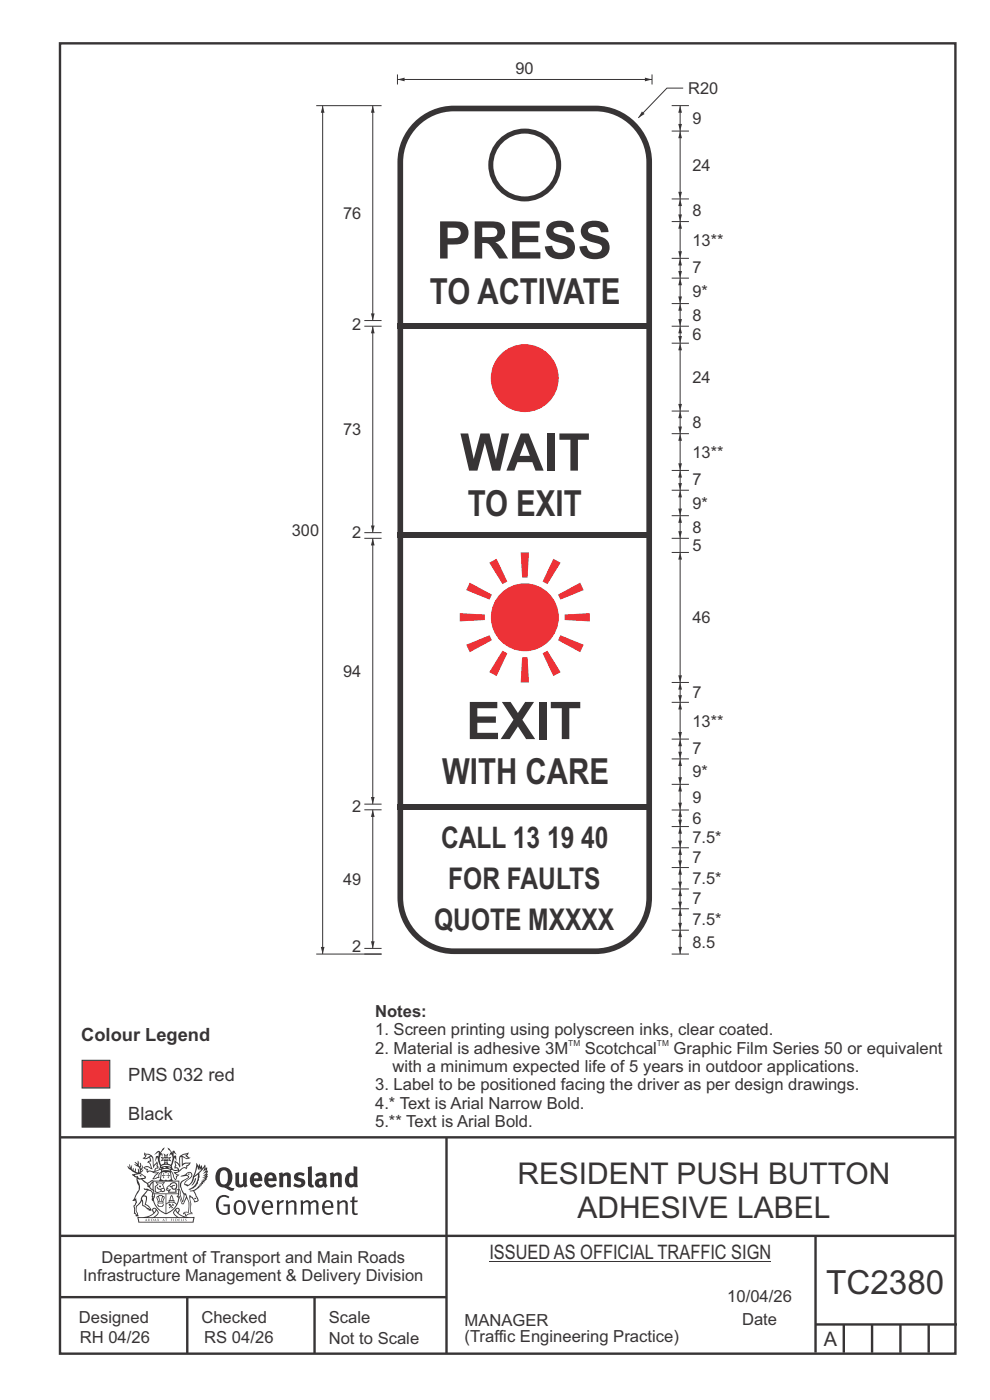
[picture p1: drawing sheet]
<svg xmlns="http://www.w3.org/2000/svg" width="210mm" height="297mm" viewBox="0 0 210 297" stroke-linecap="round" stroke-linejoin="round" font-family="sans-serif">
<path d="M84.3 16.9h54" fill="none" stroke="#373435" stroke-width=".21"/>
<g fill="#373435">
<path d="M84.3 16.9l1.5-.4v.8z"/>
<path d="M136.8 16.5l1.5 .4-1.5 .4z"/>
</g>
<path d="M84.3 15.8v2.1M138.3 15.8v2.1M68.4 22.4v180" fill="none" stroke="#373435" stroke-width=".21"/>
<g fill="#373435">
<path d="M68.4 22.4l.4 1.5h-.7z"/>
<path d="M68.1 200.9h.7l-.4 1.5z"/>
</g>
<path d="M79.1 171.8v29.4" fill="none" stroke="#373435" stroke-width=".21"/>
<g fill="#373435">
<path d="M79.1 171.8l.4 1.5h-.8z"/>
<path d="M78.7 199.7h.8l-.4 1.5z"/>
</g>
<path d="M79.1 114.2v56.4" fill="none" stroke="#373435" stroke-width=".21"/>
<g fill="#373435">
<path d="M79.1 114.2l.4 1.5h-.8z"/>
<path d="M78.7 169.1h.8l-.4 1.5z"/>
</g>
<path d="M79.1 69.2v43.8" fill="none" stroke="#373435" stroke-width=".21"/>
<g fill="#373435">
<path d="M79.1 69.2l.4 1.5h-.8z"/>
<path d="M78.7 111.5h.8l-.4 1.5z"/>
</g>
<path d="M79.1 22.4v45.6" fill="none" stroke="#373435" stroke-width=".21"/>
<g fill="#373435">
<path d="M79.1 22.4l.4 1.5h-.8z"/>
<path d="M78.7 66.5h.8l-.4 1.5z"/>
</g>
<path d="M67.1 22.4h13.8M77.3 69.2h3.6M77.3 68h3.6M77.3 114.2h3.6M77.3 113h3.6M77.3 171.8h3.6M77.3 170.6h3.6M144.3 197.3v5.1M67.1 202.4h13.8M77.3 201.2h3.6" fill="none" stroke="#373435" stroke-width=".21"/>
<g fill="#373435">
<path d="M144.3 197.3l.4 1.5h-.8z"/>
<path d="M143.9 200.9h.8l-.4 1.5z"/>
</g>
<path d="M144.3 72.8v14.4" fill="none" stroke="#373435" stroke-width=".21"/>
<g fill="#373435">
<path d="M144.3 72.8l.4 1.5h-.8z"/>
<path d="M143.9 85.7h.8l-.4 1.5z"/>
</g>
<path d="M144.3 166.4v5.4" fill="none" stroke="#373435" stroke-width=".21"/>
<g fill="#373435">
<path d="M144.3 166.4l.4 1.5h-.8z"/>
<path d="M143.9 170.3h.8l-.4 1.5z"/>
</g>
<path d="M144.9 18.7h-3.4l-6.1 6.3M142.5 72.8h3.6M142.5 197.4h3.6M142.5 202.4h3.6" fill="none" stroke="#373435" stroke-width=".21"/>
<g fill="#373435">
<path d="M136.2 23.6l.5 .6-1.3 .8z"/>
<path d="M89.1 26.4a10.7 10.7 0 0 1 7.2-2.8h30a10.8 10.8 0 0 1 10.8 10.8v156a10.8 10.8 0 0 1-10.8 10.8h-30a10.8 10.8 0 0 1-10.8-10.8v-156a10.8 10.8 0 0 1 3.6-8zM87.8 25.9a12 12 0 0 1 8.5-3.5h30a12 12 0 0 1 12 12v156a12 12 0 0 1-12 12h-30a12 12 0 0 1-12-12v-156a11.9 11.9 0 0 1 3.5-8.5z" fill-rule="evenodd"/>
<path d="M84.3 68.6h54v1.2h-54z" fill-rule="evenodd"/>
<path d="M84.3 113h54v1.2h-54z" fill-rule="evenodd"/>
<path d="M84.3 170.6h54v1.2h-54z" fill-rule="evenodd"/>
</g>
<circle cx="111.3" cy="35" r="7.2" fill="none" stroke="#373435" stroke-width="1.1" stroke-linecap="butt"/>
<g fill="#ed3237">
<path d="M110.5 117.2h1.7l-.3 5.3h-1.2z" fill-rule="evenodd"/>
<path d="M110.7 139.5h1.2l.3 5.3h-1.7z" fill-rule="evenodd"/>
<path d="M97.5 130.1l5.4 .3v1.1l-5.4 .3z" fill-rule="evenodd"/>
<path d="M119.8 130.4l5.3-.3v1.7l-5.3-.3z" fill-rule="evenodd"/>
<path d="M99.6 123.6l4.7 2.6-.5 1-4.9-2z" fill-rule="evenodd"/>
<path d="M103.8 119.4l1.5-.8 2.3 4.8-1 .5z" fill-rule="evenodd"/>
<path d="M118.4 126.2l4.7-2.6 .7 1.6-4.9 2z" fill-rule="evenodd"/>
<path d="M117.4 118.6l1.5 .8-2.8 4.5-1-.5z" fill-rule="evenodd"/>
<path d="M98.9 136.8l4.9-2 .5 1-4.7 2.6z" fill-rule="evenodd"/>
<path d="M106.6 138.1l1 .5-2.3 4.8-1.5-.8z" fill-rule="evenodd"/>
<path d="M118.9 134.8l4.9 2-.7 1.6-4.7-2.6z" fill-rule="evenodd"/>
<path d="M115.1 138.6l1-.5 2.8 4.5-1.5 .8z" fill-rule="evenodd"/>
<circle cx="111.3" cy="80.2" r="7.2"/>
<circle cx="111.3" cy="131" r="7.2"/>
</g>
<path d="M144.3 192.8v4.5" fill="none" stroke="#373435" stroke-width=".21"/>
<g fill="#373435">
<path d="M144.3 192.8l.4 1.5h-.8z"/>
<path d="M143.9 195.8h.8l-.4 1.5z"/>
</g>
<path d="M142.5 192.8h3.6M144.3 188.6v4.2" fill="none" stroke="#373435" stroke-width=".21"/>
<g fill="#373435">
<path d="M144.3 188.6l.4 1.5h-.8z"/>
<path d="M143.9 191.3h.8l-.4 1.5z"/>
</g>
<path d="M144.3 171.8v3.6" fill="none" stroke="#373435" stroke-width=".21"/>
<g fill="#373435">
<path d="M144.3 171.8l.4 1.5h-.8z"/>
<path d="M143.9 173.9h.8l-.4 1.5z"/>
</g>
<path d="M142.5 171.9h3.6M142.5 188.6h3.6M144.3 184.1v4.5" fill="none" stroke="#373435" stroke-width=".21"/>
<g fill="#373435">
<path d="M144.3 184.1l.4 1.5h-.8z"/>
<path d="M143.9 187.1h.8l-.4 1.5z"/>
</g>
<path d="M144.3 179.9v4.2M142.5 184.1h3.6" fill="none" stroke="#373435" stroke-width=".21"/>
<g fill="#373435">
<path d="M144.3 179.9l.4 1.5h-.8z"/>
<path d="M143.9 182.6h.8l-.4 1.5z"/>
</g>
<path d="M142.5 179.9h3.6M144.3 175.4v4.5" fill="none" stroke="#373435" stroke-width=".21"/>
<g fill="#373435">
<path d="M144.3 175.4l.4 1.5h-.8z"/>
<path d="M143.9 178.4h.8l-.4 1.5z"/>
</g>
<path d="M142.5 175.4h3.6M142.5 166.4h3.6M144.3 161v5.4" fill="none" stroke="#373435" stroke-width=".21"/>
<g fill="#373435">
<path d="M144.3 161l.4 1.5h-.8z"/>
<path d="M143.9 164.9h.8l-.4 1.5z"/>
</g>
<path d="M144.3 156.8v4.2M142.5 161h3.6" fill="none" stroke="#373435" stroke-width=".21"/>
<g fill="#373435">
<path d="M144.3 156.8l.4 1.5h-.8z"/>
<path d="M143.9 159.5h.8l-.4 1.5z"/>
</g>
<path d="M142.5 156.8h3.6M144.3 149v7.8" fill="none" stroke="#373435" stroke-width=".21"/>
<g fill="#373435">
<path d="M144.3 149l.4 1.5h-.8z"/>
<path d="M143.9 155.3h.8l-.4 1.5z"/>
</g>
<path d="M142.5 149h3.6M144.3 144.8v4.2" fill="none" stroke="#373435" stroke-width=".21"/>
<g fill="#373435">
<path d="M144.3 144.8l.4 1.5h-.8z"/>
<path d="M143.9 147.5h.8l-.4 1.5z"/>
</g>
<path d="M144.3 117.2v27.6M142.5 144.8h3.6" fill="none" stroke="#373435" stroke-width=".21"/>
<g fill="#373435">
<path d="M144.3 117.2l.4 1.5h-.8z"/>
<path d="M143.9 143.3h.8l-.4 1.5z"/>
</g>
<path d="M142.5 117.2h3.6M142.5 109.4h3.6M144.3 104v5.4M144.3 114.2v3" fill="none" stroke="#373435" stroke-width=".21"/>
<g fill="#373435">
<path d="M144.3 104l.4 1.5h-.8z"/>
<path d="M143.9 107.9h.8l-.4 1.5z"/>
</g>
<path d="M144.3 99.8v4.2M142.5 104h3.6" fill="none" stroke="#373435" stroke-width=".21"/>
<g fill="#373435">
<path d="M144.3 99.8l.4 1.5h-.8z"/>
<path d="M143.9 102.5h.8l-.4 1.5z"/>
</g>
<path d="M142.5 99.8h3.6M144.3 92v7.8" fill="none" stroke="#373435" stroke-width=".21"/>
<g fill="#373435">
<path d="M144.3 92l.4 1.5h-.8z"/>
<path d="M143.9 98.3h.8l-.4 1.5z"/>
</g>
<path d="M144.3 69.2v3.6M142.5 92h3.6" fill="none" stroke="#373435" stroke-width=".21"/>
<g fill="#373435">
<path d="M144.3 69.2l.4 1.5h-.8z"/>
<path d="M143.9 71.3h.8l-.4 1.5z"/>
</g>
<path d="M144.3 87.2v4.8" fill="none" stroke="#373435" stroke-width=".21"/>
<g fill="#373435">
<path d="M144.3 87.2l.4 1.5h-.8z"/>
<path d="M143.9 90.5h.8l-.4 1.5z"/>
</g>
<path d="M142.5 87.2h3.6M144.3 109.4v4.8" fill="none" stroke="#373435" stroke-width=".21"/>
<g fill="#373435">
<path d="M144.3 109.4l.4 1.5h-.8z"/>
<path d="M143.9 112.7h.8l-.4 1.5z"/>
</g>
<path d="M144.3 27.8v14.4M142.5 114.2h3.6" fill="none" stroke="#373435" stroke-width=".21"/>
<g fill="#373435">
<path d="M144.3 27.8l.4 1.5h-.8z"/>
<path d="M143.9 40.7h.8l-.4 1.5z"/>
</g>
<path d="M142.5 27.8h3.6M144.3 59v5.4M142.5 64.4h3.6" fill="none" stroke="#373435" stroke-width=".21"/>
<g fill="#373435">
<path d="M144.3 59l.4 1.5h-.8z"/>
<path d="M143.9 62.9h.8l-.4 1.5z"/>
</g>
<path d="M142.5 59h3.6M144.3 54.8v4.2" fill="none" stroke="#373435" stroke-width=".21"/>
<g fill="#373435">
<path d="M144.3 54.8l.4 1.5h-.8z"/>
<path d="M143.9 57.5h.8l-.4 1.5z"/>
</g>
<path d="M142.5 54.8h3.6M144.3 47v7.8" fill="none" stroke="#373435" stroke-width=".21"/>
<g fill="#373435">
<path d="M144.3 47l.4 1.5h-.8z"/>
<path d="M143.9 53.3h.8l-.4 1.5z"/>
</g>
<path d="M144.3 22.4v5.4M142.5 47h3.6" fill="none" stroke="#373435" stroke-width=".21"/>
<g fill="#373435">
<path d="M144.3 22.4l.4 1.5h-.8z"/>
<path d="M143.9 26.3h.8l-.4 1.5z"/>
</g>
<path d="M144.3 42.2v4.8" fill="none" stroke="#373435" stroke-width=".21"/>
<g fill="#373435">
<path d="M144.3 42.2l.4 1.5h-.8z"/>
<path d="M143.9 45.5h.8l-.4 1.5z"/>
</g>
<path d="M142.5 42.2h3.6M144.3 64.4v4.8" fill="none" stroke="#373435" stroke-width=".21"/>
<g fill="#373435">
<path d="M144.3 64.4l.4 1.5h-.8z"/>
<path d="M143.9 67.7h.8l-.4 1.5z"/>
</g>
<path d="M142.5 22.4h3.6M142.5 69.2h3.6" fill="none" stroke="#373435" stroke-width=".21"/>
<g fill="none" stroke="#373435" stroke-width=".51">
<path d="M12.7 9.2h190v278h-190zM12.7 241.3h190M94.7 241.4v45.8M12.7 275.2h82M12.7 262.2h190.1M39.7 275.2v12M66.7 275.2v12M173 262.2v24.8M173 281h30M179 281v6M185 281v6M191 281v6"/>
<path d="M197 281v6"/>
</g>
<g fill="#373435">
<path d="M47 248.5a2.55 2.55 0 0 0 0 2.7l.3 .1a.81 .81 0 0 0 1-.9v-.6a1.04 1.04 0 0 0-1.1-1.5zM46.3 248.1a1.82 1.82 0 0 1 2.1-.2 1.82 1.82 0 0 1 .9 1.9 2.29 2.29 0 0 1-.8 1.9l.7 .3h.5l-.2 .6a2.87 2.87 0 0 1-2-.7 2.12 2.12 0 0 1-1.6-3.1z" fill-rule="evenodd"/>
<path d="M49.9 248.9l.8-.2v2a.46 .46 0 0 0 .3 .6 .46 .46 0 0 0 .6-.3v-2.1l.7-.2v2.4l.2 .5-.5 .4-.3-.3a1.02 1.02 0 0 1-1.2 .2 1.02 1.02 0 0 1-.6-1.1z" fill-rule="evenodd"/>
<path d="M54 249.5l-.1 .5h.9a.49 .49 0 0 0-.2-.6 .49 .49 0 0 0-.6 .1zM53.4 249.1a1.34 1.34 0 0 1 1.6-.2 1.34 1.34 0 0 1 .7 1.5v.2h-1.8a.77 .77 0 0 0 .5 .8 .77 .77 0 0 0 .9-.4l.3 .5a1.59 1.59 0 0 1-2 .2 1.59 1.59 0 0 1-.5-2z" fill-rule="evenodd"/>
<path d="M57.1 249.5l-.2 .5h1a.49 .49 0 0 0-.2-.6 .49 .49 0 0 0-.6 .1zM56.4 249.1a1.34 1.34 0 0 1 1.6-.2 1.34 1.34 0 0 1 .7 1.5v.2h-1.8a.77 .77 0 0 0 .5 .8 .77 .77 0 0 0 .9-.4l.4 .5a1.59 1.59 0 0 1-2.1 .2 1.59 1.59 0 0 1-.5-2z" fill-rule="evenodd"/>
<path d="M59.2 248.9l.7-.2 .1 .4a.95 .95 0 0 1 1-.3 .95 .95 0 0 1 .7 .8v2.3h-.8v-2.3a.46 .46 0 0 0-.8 .1v2.2h-.8z" fill-rule="evenodd"/>
<path d="M62.6 249.1a1.75 1.75 0 0 1 2-.1l-.2 .5-.6-.2a.43 .43 0 0 0-.6 .3l.4 .3a1.04 1.04 0 0 1 1.2 1.1 1.04 1.04 0 0 1-1.4 1l-1.2-.4 .3-.6 1 .4 .4-.4a.88 .88 0 0 0-1-.5l-.4-.2-.1-.4z" fill-rule="evenodd"/>
<path d="M65.3 247.6l.8-.2 .1 3.8 .3 .2 .1 .5a.88 .88 0 0 1-1-.1 .88 .88 0 0 1-.3-1z" fill-rule="evenodd"/>
<path d="M67.8 250.6a.43 .43 0 0 0-.1 .7 .43 .43 0 0 0 .7-.1v-.7zM66.8 249.2a1.7 1.7 0 0 1 2.4 .1v1.8l.3 .4-.4 .5-.5-.3a1.03 1.03 0 0 1-1.7-.2 1.03 1.03 0 0 1 .8-1.5h.7v-.4a.8 .8 0 0 0-1.2 .1z" fill-rule="evenodd"/>
<path d="M70 248.9l.7-.2 .1 .4a.95 .95 0 0 1 1-.3 .95 .95 0 0 1 .7 .8v2.3h-.8v-2.3a.46 .46 0 0 0-.8 .1v2.2h-.8z" fill-rule="evenodd"/>
<path d="M74.3 249.5a1.48 1.48 0 0 0 0 1.7h.5l.2-.1v-1.5l-.3-.2zM75 247.4l.8 .1 .1 4.4h-.7l-.1-.2a1.26 1.26 0 0 1-1.4 0 1.26 1.26 0 0 1-.5-1.3 1.29 1.29 0 0 1 .4-1.3 1.29 1.29 0 0 1 1.4-.2z" fill-rule="evenodd"/>
<path d="M46.4 253.9a1.72 1.72 0 0 1 2.3 0l-.3 .3a1.24 1.24 0 0 0-1.4-.2 1.24 1.24 0 0 0-.6 1.4 1.49 1.49 0 0 0 1.2 2l.7-.2v-1.3h-.8l-.1-.4h1.4v1.9a1.93 1.93 0 0 1-2.3 0 1.93 1.93 0 0 1-.7-2.2l.2-.7z" fill-rule="evenodd"/>
<path d="M50.4 255.1a1.65 1.65 0 0 0 .2 2.2 .99 .99 0 0 0 1-1.4 .78 .78 0 0 0-.4-.8 .78 .78 0 0 0-.8 0zM50 254.9a1.33 1.33 0 0 1 1.6-.1 1.33 1.33 0 0 1 .5 1.4 1.31 1.31 0 0 1-1.3 1.6 1.31 1.31 0 0 1-1.2-1.6v-.6z" fill-rule="evenodd"/>
<path d="M52.5 254.7l.5-.1 .8 2.6 .8-2.5h.5l-1.1 3h-.5z" fill-rule="evenodd"/>
<path d="M56.3 255.2l-.2 .7h1.3a.7 .7 0 0 0-.3-.8 .7 .7 0 0 0-.8 .1zM55.9 255a1.22 1.22 0 0 1 1.5-.2 1.22 1.22 0 0 1 .5 1.5h-1.8a.93 .93 0 0 0 .5 1 .93 .93 0 0 0 1.1-.2l.2 .3a1.43 1.43 0 0 1-1.8 .1 1.43 1.43 0 0 1-.6-1.7z" fill-rule="evenodd"/>
<path d="M58.7 254.7l.4-.1 .1 .5 .4-.4 .6-.1-.1 .6a.66 .66 0 0 0-.9 .6v1.9h-.4z" fill-rule="evenodd"/>
<path d="M60.6 254.8l.4-.2 .1 .5a.94 .94 0 0 1 1-.5 .94 .94 0 0 1 .8 .8v2.3h-.5l-.1-2.5a.81 .81 0 0 0-1.2 .3v2.2h-.4z" fill-rule="evenodd"/>
<path d="M63.7 254.7l.5-.1 .1 .5 .4-.3a.78 .78 0 0 1 1.2 .3 .9 .9 0 0 1 .9-.5 .9 .9 0 0 1 .8 .8v2.3h-.5l-.1-2.5a.67 .67 0 0 0-1.1 .3v2.2h-.5v-2.4l-.4-.2-.7 .4v2.2h-.5z" fill-rule="evenodd"/>
<path d="M69.1 255.2l-.2 .7h1.3a.7 .7 0 0 0-.3-.8 .7 .7 0 0 0-.8 .1zM68.7 255a1.22 1.22 0 0 1 1.5-.2 1.22 1.22 0 0 1 .5 1.5h-1.8a.93 .93 0 0 0 .4 1 .93 .93 0 0 0 1.2-.2l.2 .3a1.44 1.44 0 0 1-1.8 .1 1.44 1.44 0 0 1-.6-1.7z" fill-rule="evenodd"/>
<path d="M71.5 254.8l.4-.2 .1 .5a.94 .94 0 0 1 1-.5 .94 .94 0 0 1 .8 .8v2.3h-.5l-.1-2.5a.81 .81 0 0 0-1.2 .3v2.2h-.4z" fill-rule="evenodd"/>
<path d="M74.7 253.9l.5-.1v.9h.7l-.1 .4h-.6v2.1l.1 .2h.5l.1 .3a.75 .75 0 0 1-1.2-.6v-2h-.4v-.4h.4z" fill-rule="evenodd"/>
<path d="M30.8 244.9l1.1 .3-.9 .5h-.4l.6-.5zM31.8 245.5l.2-.1a2.44 2.44 0 0 1 .5 1.9l.1 .5 .6-1-.1 .6 .3 .3a.57 .57 0 0 0-.6 .8l-1-.2-.5 .2 .2-.5-.8-.3 .7-.1 .9 .5 .1-.1-.6-1.3-.2-.1 .5-.1zM30.7 244.4l-.1 .5 .2 .4-.6 .4a1.04 1.04 0 0 0 1.4-.1l.2 .6-.3 .1-.2 .4a.94 .94 0 0 1 .8 1.1l-.2-.1a1.16 1.16 0 0 0-1.5-.1l.3 .4 .4 .2 .1 .5 .2 .1 .1-.2a.94 .94 0 0 1 1.1 .3h.8l-1.2 1.2a1.13 1.13 0 0 0 1.2-.2l.4-.1v-.4l.4-.7a.83 .83 0 0 0-.6 1h-.3l-.7 .3 1.1-1.4-.5 .2-.5-.1 1.3-.5-.1-.2-.9 .4v-.3l.2-.2 .3 .1 .1-.3-.2-.4 .1-.6-.2-.3-.7 .9v-.7a1.42 1.42 0 0 0-1.6-1.8z" fill-rule="evenodd"/>
<path d="M38.5 245.3l.5-.3 .7-.1-.6 .3 .8 .5h-.3zM38.3 245.5h.2l.1 2a1.69 1.69 0 0 1 1.6-.7l-.8 .5 .1 .5a1.1 1.1 0 0 0-1.5 .6l-.1-.5-.2-.2h-.5l.3-.4-.3-.7a1.42 1.42 0 0 1 .9 1.1l.2-.1zM37.1 246.2l.1 1-.2 .3 .1 .5 .5-.1 .2 .2a.96 .96 0 0 1-1.2-.1l-.1 .1a1.06 1.06 0 0 0 1.3 .2v.1a.72 .72 0 0 1-.9 .2l.2 .5 .6 .2-.4 .2-.1 .7-.2-.4-.4-1.1-.4-.4 .4 .9a1.54 1.54 0 0 0 .7 1.2l.2-.3a.58 .58 0 0 1 .4-.7l.2-.2h-.3l-.5-.3 .9-.5a.93 .93 0 0 1 1.2-.5v.2l.2-.2 .1-.5a.99 .99 0 0 0 .7-.8l-1.3 .1-.3 .2-.1-1.4 .9 .4 .9-.3h-.4l-.5-.4 .4-.7-.6 .2a1.46 1.46 0 0 0-1.4 2.1l.1 .4-.3-.4z" fill-rule="evenodd"/>
<path d="M35.6 248.9l.2 .1-.1 .3 .4 .1-.4 .1v.5l-.1-.6h-.3l.3-.1z" fill-rule="evenodd"/>
<path d="M34.6 248.9l.2 .1v.3l.3 .1h-.3l-.1 .6v-.5l-.4-.1 .4-.1z" fill-rule="evenodd"/>
<path d="M34.3 248.8a.57 .57 0 0 1 .9 .2 .57 .57 0 0 1 .9-.2l.2 1.4h-.2a.57 .57 0 0 1-.9 0 .69 .69 0 0 1-1.1 0zM34.2 248.1l-.3 2.1-.1 .4h2.9l-.2-.4-.3-2.1h-.2v.3l-.8-.2-.8 .2v-.3z" fill-rule="evenodd"/>
<path d="M34.2 252.4a.3 .3 0 0 0 .6 0 .3 .3 0 0 0-.6 0zM33.3 251l.3 .3-.3 .3a.79 .79 0 0 0 0 1.3l.8-.2-.1-.3a.55 .55 0 0 1-.7-.6h.1l.2 .3 .3 .1 .8-.2-.4-.7 .4-.3-.7 .1zM33 250.7l1.1 .2 .9-.2-.4 .7 .4 1.1a.56 .56 0 0 1-.8 .3l-.2 .1a.73 .73 0 0 1-.9 .1 .73 .73 0 0 1-.3-.9v-.4l.6-.4z" fill-rule="evenodd"/>
<path d="M35.6 251.9l.7-.5a.58 .58 0 0 1 1-.1 .58 .58 0 0 1-.4 .9l-.3-.3a.43 .43 0 0 1 .6-.3v-.1a.57 .57 0 0 0-.8 .2l-.2-.1-.3 .1 .5 .2a.55 .55 0 0 0 .8 .4v.5h-1.3l.4-.3-.2-.2-.6 .1 .2-.2-.2-.1zM35.4 251.8l-.1 .2a.39 .39 0 0 0 .2 .6h.3l-.2 .4h1.9l-.1-.7a.86 .86 0 0 0-.1-1.4 .86 .86 0 0 0-1.3 .4z" fill-rule="evenodd"/>
<path d="M36 254.8h.8v.2h-.8zM36.4 253.8l.2 .8h-.4zM36.4 253.5l-.3 .5-.1 .6h-.2v.4l-.7 .4 .2 .2a1.48 1.48 0 0 1 2.1 .1l.2-.1-.6-.5v-.5h-.2l-.1-.6z" fill-rule="evenodd"/>
<path d="M35.8 255.4l.4 .1 .1 .3 .3-.2-.2-.2a.38 .38 0 0 1 .5 .5l-.2-.2-.3 .3 .4 .2-.4 .2-.1-.4-.4 .4-.1-.2 .4-.3-.1-.1-.2 .1z" fill-rule="evenodd"/>
<path d="M34.5 254h.2v.2l-.2 .6h-.2zM33.6 255.3h.9v.2a.55 .55 0 0 1-.8 .4v-.2l-.2-.1zM33.4 254h.2l.2 .8h-.2zM33.6 255h.8l.1 .1-.8 .1zM33.8 253.7h.5l-.2 1.1h-.1zM33.3 253.8l-.1 .3 .3 1.1a.48 .48 0 0 0-.1 .6 .48 .48 0 0 0 .5 .3l.5-.1a.49 .49 0 0 0 .2-.8l.3-1.1-.1-.3a1.42 1.42 0 0 0-1.5 0z" fill-rule="evenodd"/>
<path d="M33.7 251.5l.4 .1 .1 .3h-.3z" fill-rule="evenodd"/>
<path d="M41.3 250.1l.3-.2-.2 .9-.6 .7h-.2l.5-.7z" fill-rule="evenodd"/>
<path d="M39.7 249l.3-.2 .5 .2a.88 .88 0 0 1-.6 1.1 1.22 1.22 0 0 0-.8 1.3l.5 .2a.72 .72 0 0 0 .9-.4l.5-.8 .2-.6 .8-.6v.3a2.85 2.85 0 0 1-2 2.8l.1 .1a2.13 2.13 0 0 0 1.9-1.5v-.2a2.01 2.01 0 0 0 .3-1.8l1.1-1.3-.4 1 .7-.5-.7 1 .8-.4-.8 .8 .7-.1-.9 .5 .8-.1-.8 .4h.8l-.9 .3 .3 .2h-.4l.2 .3h-.3l.1 .3h-.4l.2 .3h-.2a2.16 2.16 0 0 1-2 1l.1 .2h.4a.76 .76 0 0 1 .7 .7l.5 1.2-.6 .2a1.45 1.45 0 0 0-1.1-1.3l.2 1.8-.1 1.8 .4 .3a1.07 1.07 0 0 0-1.2 .4v-.3l-.5-.2a.87 .87 0 0 1 1.1-.1v-.7a4.4 4.4 0 0 0-.6-3.1v-.3h-.3a2.16 2.16 0 0 1-.7-2.2l.3-.3 1.2-.8a.55 .55 0 0 0-.4-.8zM37.8 252.4a.76 .76 0 0 1 .3 1.1l.6 1.6 .4-1.7 .2 .1a.61 .61 0 0 1-.1 .9l-.3 .9h-.2l-.7-1.6-.3 .1a1.18 1.18 0 0 0 .1-1.4zM41.8 247.5l.2 .8 .3-.6v.6l.4-.5a1.9 1.9 0 0 1-1.1 1.4l-.4 .3zM38.3 249.6l1.3-.1 .2 .1v.3l-.5 .3a1.26 1.26 0 0 0-.9 1.9l.2 .6a1.84 1.84 0 0 1 .1 2.1l-.4-1.3a.96 .96 0 0 0-.4-1.3l-.4 .3a.78 .78 0 0 1 0 1.2l.1 .3h.4l.4 1.1a.38 .38 0 0 0 .2 .4 .38 .38 0 0 0 .4-.1l.6-1.2a2.94 2.94 0 0 1 .4 2.5l-.1 .5-.8-.1-.3 .4v.2l.4-.1 .1 .4 .2 .1a1.02 1.02 0 0 1 1.3-.5v-.4l-.3-.1 .1-1.8-.3-1.3 .1 .1a1.14 1.14 0 0 1 .8 .9 .63 .63 0 0 0 .8-.2 .63 .63 0 0 0-.1-.9l-.7-1.2 .9-.6 .2-.3 .3-.1-.1-.2h.4l-.1-.3h.3l-.1-.3 .5-.1-.2-.2 .6-.4v-.2h-.2l.4-.5-.3 .1 .3-.6-.4 .1 .4-.5v-.3l-.3 .2 .2-.6-.1-.3-.4 .3v-.8l-.6 .8-.2-.7-.2 .4-.3-.7-.1 .6-.5-.8-.1 1.4-.6 1.9a1.81 1.81 0 0 1-1 1.4l-.6-.2a1.75 1.75 0 0 1 1.1-1.2 .75 .75 0 0 0 .1-1.3 .75 .75 0 0 0-1.1 .5z" fill-rule="evenodd"/>
<path d="M41.2 254.1h.3l.2 .3h-.4z" fill-rule="evenodd"/>
<path d="M29.4 258.4h11.6l-.1 .8h-11.4zM31.4 258.2l.4-.1a2.48 2.48 0 0 0 1.4-1.3l.3 .5-.5 .6-.5 .3zM32.5 256.6l.3-.2 .2 .2-.3 .6zM37.2 256.8a2.65 2.65 0 0 0 1.8 1.4h-1.1l-.5-.3-.5-.6zM37.4 256.6l.2-.2 .3 .2-.3 .6zM29.2 258.2l.1 1.2h11.8l.2-1.1-.2-.1a4.1 4.1 0 0 1-3.3-.9l.3-.4-.1-.5a1.06 1.06 0 0 0-1.3 .9l.2 .4 .6 .5h-4.7l.3-.1a.84 .84 0 0 0 .6-.7 .84 .84 0 0 0-.5-.9l-.3-.2-.5 .1-.1 .5 .3 .4a4.2 4.2 0 0 1-3.4 .9z" fill-rule="evenodd"/>
<path d="M31 258.7l.1 .2h-.2zM31 258.6l-.3 .5 .4-.1 .2 .1z" fill-rule="evenodd"/>
<path d="M31.4 258.6h.2v.4a.25 .25 0 0 0 .2-.1 .25 .25 0 0 0-.1-.3h.1a.29 .29 0 0 1 0 .4 .29 .29 0 0 1-.4 0 .29 .29 0 0 1 0-.4z" fill-rule="evenodd"/>
<path d="M32.2 258.6a.22 .22 0 0 1 .3 .2 .22 .22 0 0 1-.3 .2zM32 258.6l.1 .5a.33 .33 0 0 0 .4-.1 .33 .33 0 0 0 0-.4 .33 .33 0 0 0-.5 0z" fill-rule="evenodd"/>
<path d="M32.9 258.7l.1 .2h-.2zM32.9 258.6l-.2 .5 .3-.1 .2 .1z" fill-rule="evenodd"/>
<path d="M33.3 258.6h.2l.1 .2 .2-.2-.2 .2 .2 .3-.3-.2v.2h-.2l.2-.3z" fill-rule="evenodd"/>
<path d="M34.7 258.7l.1 .2h-.2zM34.7 258.6l-.3 .5 .4-.1 .2 .1z" fill-rule="evenodd"/>
<path d="M35 258.6h.5h-.2v.5h-.2l.1-.5z" fill-rule="evenodd"/>
<path d="M36.2 258.6h.3h-.1v.2h.1h-.1v.3h-.2z" fill-rule="evenodd"/>
<path d="M36.7 258.6h.2v.5h-.2z" fill-rule="evenodd"/>
<path d="M37.3 258.6a.22 .22 0 0 1 .3 .2 .22 .22 0 0 1-.3 .2zM37.1 258.6v.5a.33 .33 0 0 0 .5-.1 .33 .33 0 0 0 0-.4 .33 .33 0 0 0-.5 0z" fill-rule="evenodd"/>
<path d="M37.8 258.6h.4h-.2v.2h.1h-.1v.2l.2 .1h-.4z" fill-rule="evenodd"/>
<path d="M38.4 258.6h.2l-.1 .4 .2 .1h-.3z" fill-rule="evenodd"/>
<path d="M38.9 258.6h.2v.5h-.2z" fill-rule="evenodd"/>
<path d="M39.3 258.6h.2l-.1 .1 .2 .2-.2 .2h-.1v-.2l.2 .1z" fill-rule="evenodd"/>
<path d="M34.2 247.4a1.51 1.51 0 0 1 2.1 .2 2.67 2.67 0 0 0-2.1 0zM35.7 247.6l.5 .2v.2l-.4-.1zM34.6 247.7l.5-.1 .1 .2h-.4zM34.1 247.9l.2 .1-.3 .1zM35 246.9l.2-.2 .3 .2zM34.9 245.7h.2v.3h-.2zM35 245.1l.2 .2 .2-.2-.1 .4h-.2zM35.1 246.3h.2l.1 .4-.2-.2-.2 .2zM35.3 245.7h.2v.3h-.2zM34.4 245.7l.3 .1 .1 .2-.4 .1 .2-.2zM35.7 245.8l.3-.1-.2 .2 .2 .2-.4-.1zM32.7 244.9l1-.5-.1 1-.2-.2-.3 .2-.3 1.1 .5-1 .3 .9a1.84 1.84 0 0 1 .2 1.7l.4 .1a2.48 2.48 0 0 1 2.2 .1l.2-.3-.2-.7 .7-1.7 .4 .6-.2-1-.2-.1-.2 .3v-.9l.6 .4-.6-.8-.3 .1-.1 .4-.5-.8-.5-.3 .2 .4 .6 .6-.5 .7 .5-.3a2.06 2.06 0 0 1-.1 2.2l-.5-.2-.2-.6 .2-.1 .7 .2-.4-.5 .4-.5-.7 .2-.2-.2 .2-.7-.5 .4-.5-.4 .2 .7-.2 .2-.7-.2 .4 .5-.4 .5 .8-.2 .1 .1-.2 .6-.5 .2a2.02 2.02 0 0 1 0-2.2l.3 .5-.1-.6-.3-.1 .8-1.3-.4 .4-.5 .7-.2-.3a.8 .8 0 0 0-.8 .5z" fill-rule="evenodd"/>
<path d="M29.2 250.1l.3 .2a.61 .61 0 0 1 .8 .3l.3 .2a.8 .8 0 0 1 .6 1l.4 .1 .6 .5a1 1 0 0 1 .4 1.1l-.1 .7v-.5h-.1a.96 .96 0 0 0-.8-1.3l-.2-.2h-.7l-.1-.1-.1 .1 .1 .3h.6l-1.2 1.4-.2 .9-.4 .6a1.33 1.33 0 0 0-.5 1.8l.2 .5a1.26 1.26 0 0 1-.5-1.4l-.1-.4a1.56 1.56 0 0 0 .4-1.7l-.3 .2 .2-.5a3.2 3.2 0 0 0 .7-3zM30.4 253.9h.4a2.06 2.06 0 0 1-.1 1.6l.7 .5 .4 .4-.6-.1-.8-.6-.1-.9a.51 .51 0 0 1 .1-.9zM28.6 249.3a1.52 1.52 0 0 1 2.1 .6l-1.1 .1-.2-.1-.1-.4-.5 .1zM27.5 247v.8l-.3-.4-.1 .1a3.1 3.1 0 0 0 1.9 1.5l-1 .1 .5 .6 .5 .1 .1 1.1a1.84 1.84 0 0 1-.3 2.5l-.4 .9-.3 .4 .2 .1 .4-.1 .1 .4-.2 .5-.3 .2 .1 1.8 .2-.1 .3 .6h.1l.5-.1-.2-.5a1.3 1.3 0 0 1-.1-1.7l.9-1 .2 1.1 .5 .2 .5 .5 .1-.1 .2 .4 .5-.1a1.85 1.85 0 0 0-1.2-1.4l.1-.2a1.39 1.39 0 0 0 0-1.5l-.5-.1 .5-.5a.66 .66 0 0 1 .9-.4 .66 .66 0 0 1 .3 .9l-.1 .4 .2-.1v.2l-.1 .3 .2 .5 .1-.3a2.24 2.24 0 0 0 .1-2.2 .73 .73 0 0 1-.7-.7 .73 .73 0 0 1 .6-.7v-.2a.94 .94 0 0 0-.9 .8 .48 .48 0 0 1-.1-.5 .48 .48 0 0 1 .5-.3l.5-.3a.51 .51 0 0 0-.8 .2l-.4 .3-1.1-.8 .6-.1 .2-.5-1.2-.7 .5-.4v-.4l-.4 .4v-.2a.69 .69 0 0 0 .2-1v.5l-.2 .2v-1.1l-.3-.2 .1 .6-.1 .2-.4-1.2v.6l-.6-.3 .5 .6-.6-.2 .3 .3a1 1 0 0 1 .7 1.5l-.2-.8v.8l-.5-.2v-.7l-.2 .6-.2-.1-.1-.6-.2 .4-.2-.2 .1-.7-.2 .5z" fill-rule="evenodd"/>
<path d="M29.6 249.5l.2-.2 .3 .3z" fill-rule="evenodd"/>
<path d="M32.4 250.5h5.6v2l-.2-.1v-1.7h-5.2v2.5h5.2v-.8l.1 .2-.1 1.1v-.3h-2.5v4a4.1 4.1 0 0 0 2.6-3.6l.1-.1a4 4 0 0 1-2.8 3.9 4.2 4.2 0 0 1-2.8-4.7l.1 1.3 .1-.2a3.8 3.8 0 0 0 2.5 3.4v-4h-2.5l-.2-.9z" fill-rule="evenodd"/>
<circle cx="40" cy="249.1" r=".17"/>
</g>
<path d="M17.4 225h5.9v5.8h-5.9z" fill-rule="evenodd" fill="#ed3237" stroke="#373435" stroke-width=".21"/>
<path d="M17.4 233.2h5.9v5.9h-5.9z" fill-rule="evenodd" fill="#373435" stroke="#373435" stroke-width=".21"/>
<path d="M103.8 267.7h59.8" fill="none" stroke="#373435" stroke-width=".21"/>
<g font-size="11" fill="#373435">
<text x="92.6" y="54.8">PRESS</text>
<text x="97.6" y="99.8">WAIT</text>
<text x="98.9" y="156.8">EXIT</text>
</g>
<g font-size="7.6" fill="#373435">
<text x="91.2" y="64.4">TO ACTIVATE</text>
<text x="99.2" y="109.4">TO EXIT</text>
<text x="93.8" y="166.4">WITH CARE</text>
</g>
<text font-size="7.1" fill="#373435" x="175.2" y="274.6">TC2380</text>
<g font-size="6.4" fill="#373435">
<text x="93.6" y="179.9">CALL 13 19 40</text>
<text x="95.1" y="188.6">FOR FAULTS</text>
<text x="92.1" y="197.4">QUOTE MXXXX</text>
</g>
<g font-size="6.3" fill="#373435">
<text x="109.8" y="251.3">RESIDENT PUSH BUTTON</text>
<text x="122.5" y="258.5">ADHESIVE LABEL</text>
</g>
<g font-size="4.2" fill="#373435">
<text x="103.8" y="267.2">ISSUED AS OFFICIAL TRAFFIC SIGN</text>
<text x="174.7" y="285.6">A</text>
</g>
<g font-size="3.9" fill="#373435">
<text x="17.2" y="220.8">Colour Legend</text>
<text x="27.2" y="229.3">PMS 032 red</text>
<text x="27.2" y="237.6">Black</text>
</g>
<g font-size="3.5" fill="#373435">
<text x="109.3" y="15.7">90</text>
<text x="146" y="19.9">R20</text>
<text x="146.9" y="26.3">9</text>
<text x="146.9" y="36.3">24</text>
<text x="72.8" y="46.4">76</text>
<text x="146.9" y="45.8">8</text>
<text x="146.9" y="52.2">13**</text>
<text x="146.9" y="58">7</text>
<text x="146.9" y="63">9*</text>
<text x="74.7" y="70">2</text>
<text x="146.9" y="68">8</text>
<text x="146.9" y="72.2">6</text>
<text x="146.9" y="81.3">24</text>
<text x="72.8" y="92.3">73</text>
<text x="146.9" y="90.8">8</text>
<text x="146.9" y="97.2">13**</text>
<text x="146.9" y="108">9*</text>
<text x="146.9" y="103">7</text>
<text x="61.9" y="113.6">300</text>
<text x="146.9" y="113">8</text>
<text x="74.7" y="114.1">2</text>
<text x="146.9" y="116.9">5</text>
<text x="146.9" y="132.2">46</text>
<text x="72.8" y="143.6">94</text>
<text x="146.9" y="148.1">7</text>
<text x="146.9" y="154.2">13**</text>
<text x="146.9" y="160">7</text>
<text x="146.9" y="165">9*</text>
<text x="74.7" y="172.4">2</text>
<text x="146.9" y="170.3">9</text>
<text x="146.9" y="174.9">6</text>
<text x="146.9" y="178.8">7.5*</text>
<text x="146.9" y="183.1">7</text>
<text x="72.8" y="187.7">49</text>
<text x="146.9" y="191.9">7</text>
<text x="146.9" y="187.5">7.5*</text>
<text x="146.9" y="196.3">7.5*</text>
<text x="74.7" y="201.9">2</text>
<text x="146.9" y="201.1">8.5</text>
<text x="79.6" y="215.7">Notes:</text>
<text x="79.6" y="219.7">1. Screen printing using polyscreen inks, clear coated.</text>
<text x="79.6" y="223.6">2. Material is adhesive 3M</text>
<text x="83.3" y="227.4">with a minimum expected life of 5 years in outdoor applications.</text>
<text x="124.1" y="223.6">Scotchcal</text>
<text x="142.9" y="223.6">Graphic Film Series 50 or equivalent</text>
<text x="79.6" y="231.3">3. Label to be positioned facing the driver as per design drawings.</text>
<text x="79.6" y="239.2">5.** Text is Arial Bold.</text>
<text x="79.6" y="235.3">4.* Text is Arial Narrow Bold.</text>
<text x="21.6" y="267.9">Department of Transport and Main Roads</text>
<text x="17.7" y="271.8">Infrastructure Management &amp; Delivery Division</text>
<text x="16.7" y="280.6">Designed</text>
<text x="42.7" y="280.6">Checked</text>
<text x="69.7" y="280.6">Scale</text>
<text x="98.5" y="281.4">MANAGER</text>
<text x="154.3" y="276.2">10/04/26</text>
<text x="157.4" y="281.2">Date</text>
<text x="16.9" y="284.8">RH 04/26</text>
<text x="43.3" y="284.8">RS 04/26</text>
<text x="69.7" y="285.2">Not to Scale</text>
<text x="98.5" y="284.8">(Traffic Engineering Practice)</text>
</g>
<g font-size="1.8" fill="#373435">
<text x="120.5" y="221.9">TM</text>
<text x="139.4" y="221.9">TM</text>
</g>
</svg>
